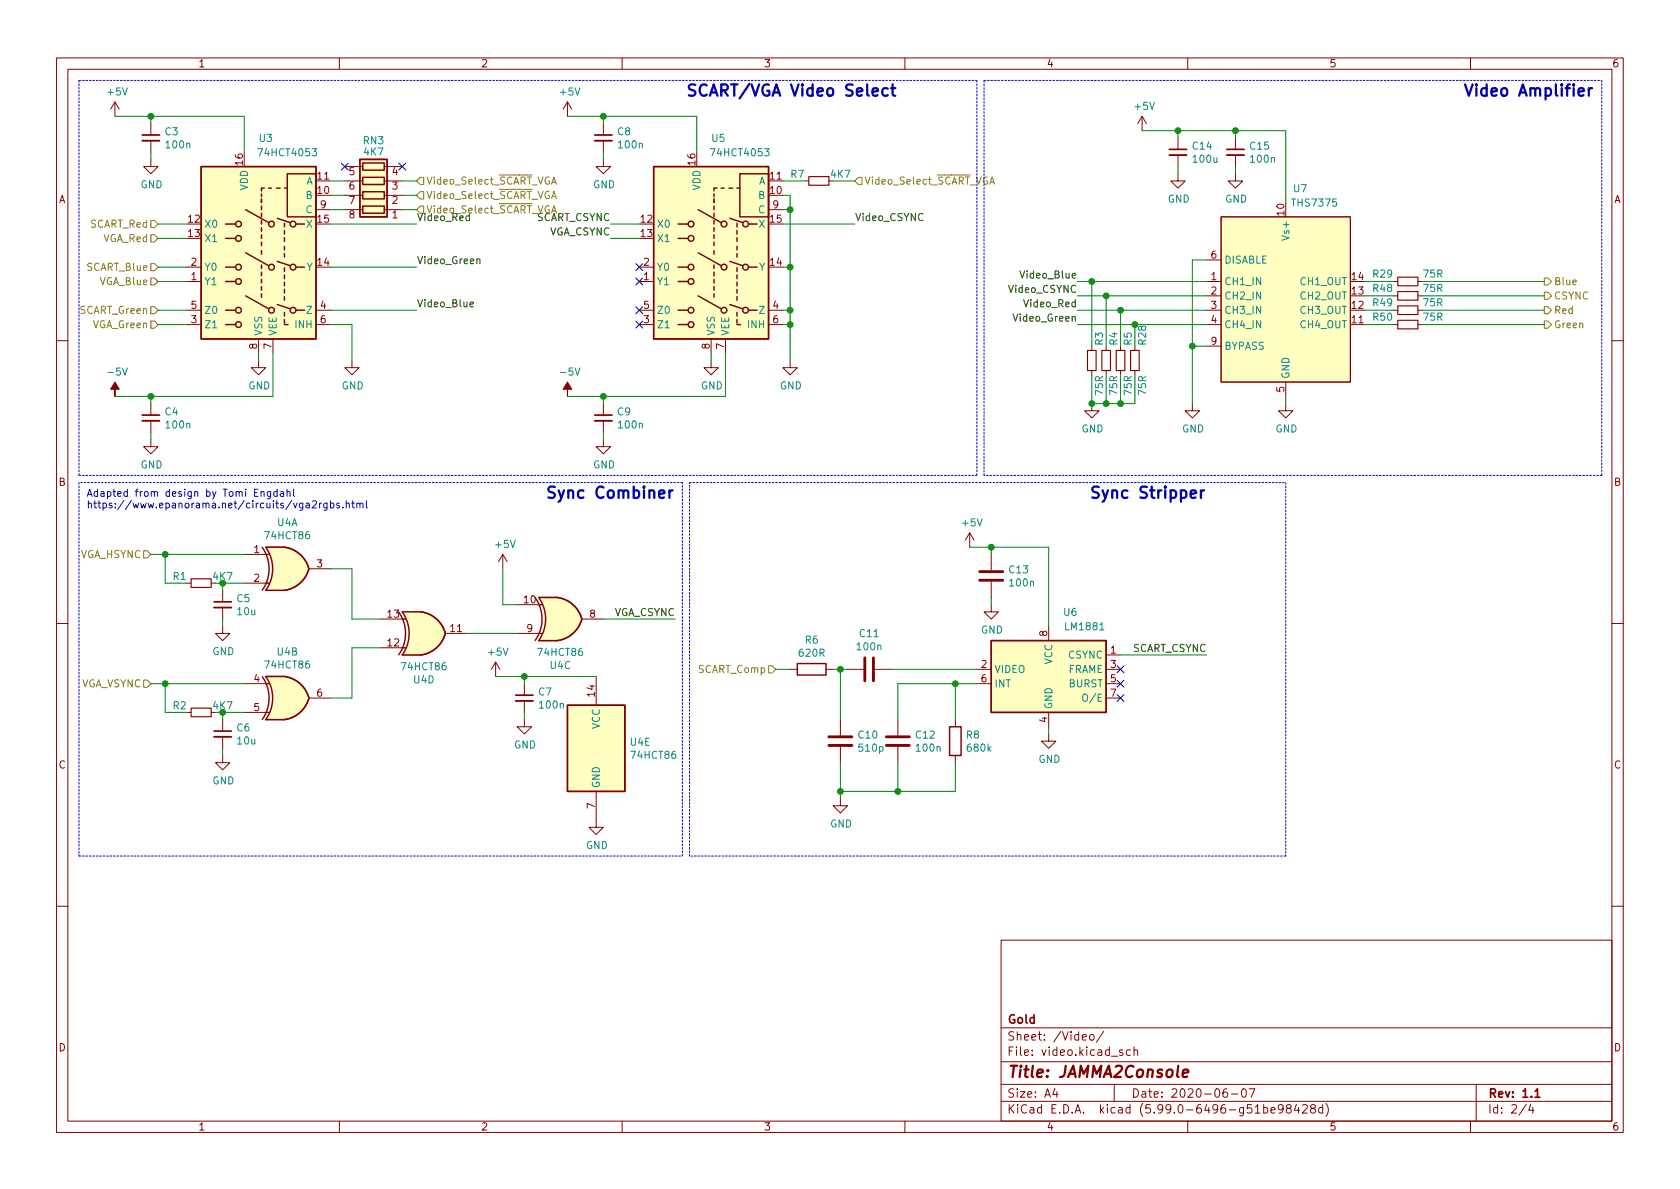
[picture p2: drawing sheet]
<svg xmlns="http://www.w3.org/2000/svg" width="297mm" height="210mm" viewBox="0 0 297 210" stroke-linecap="round" stroke-linejoin="round" font-family="sans-serif">
<g fill="none" stroke="#840000" stroke-width=".18">
<path d="M10 10.2h277v190.1h-277zM12 12.2h273v186.1h-273zM20.3 18l-.7 1.3M20.3 18v2.6M20.3 18l.8 1.3M60 10.2v2M100.3 18l-.7 1.3M100.3 18v2.6M100.3 18l.8 1.3M110 10.2v2M160 10.2v2M210 10.2v2"/>
<path d="M260 10.2v2M26.7 28.2v1.3h1.2l-1.2 1.2-1.3-1.2h1.3M26.7 21.8v2.1M26.7 24.9v2M55.9 32h2.5M55.9 37.1h2.5M61 32h3.1M61 37.1h3.1M61 34.5h3.1M61 29.5h3.1M67.9 32h3.2M67.9 37.1h3.2"/>
<path d="M67.9 34.5h3.2M67.9 29.5h3.2M106.7 28.2v1.3h1.2l-1.2 1.2-1.3-1.2h1.3M106.7 21.8v2.1M106.7 24.9v2M135.9 32h2.5M135.9 37.1h2.5M142.2 32h.8M201.9 20.6l-.7 1.2M201.9 20.6v2.5M201.9 20.6l.8 1.2M208.3 30.7v1.3h1.2l-1.2 1.3-1.3-1.3h1.3"/>
<path d="M208.3 24.4v2M208.3 27.4v2.1M215.9 38.3h22.9v29.3h-22.9zM218.4 30.7v1.3h1.3l-1.3 1.3-1.2-1.3h1.2M218.4 24.4v2M218.4 27.4v2.1M33 49.8h2.6M33 47.2h2.6M33 57.4h2.6M33 54.9h2.6M45.7 59.9v2.6M48.3 59.9v2.6"/>
<path d="M55.9 57.4h2.5M55.9 54.9h2.5M113 49.8h2.6M113 47.2h2.6M113 57.4h2.6M113 54.9h2.6M125.7 59.9v2.6M128.3 59.9v2.6M135.9 57.4h2.5M135.9 54.9h2.5M213.4 49.8h2.5M213.4 57.4h2.5"/>
<path d="M213.4 54.9h2.5M213.4 52.3h2.5M213.4 46h2.5M238.8 57.4h2.5M246.4 49.8h.7M246.4 57.4h.7M246.4 54.9h.7M246.4 52.3h.7M250.7 49.8h.8M250.7 57.4h.8M250.7 54.9h.8M250.7 52.3h.8"/>
<path d="M10 60.2h2M26.7 77.7v1.3h1.2l-1.2 1.3-1.3-1.3h1.3M26.7 71.4v2M26.7 74.4v2M45.7 63.7v1.3h1.3l-1.3 1.3-1.3-1.3h1.3M62.2 63.7v1.3h1.3l-1.3 1.3-1.2-1.3h1.2M106.7 77.7v1.3h1.2l-1.2 1.3-1.3-1.3h1.3M106.7 71.4v2M106.7 74.4v2M125.7 63.7v1.3h1.3l-1.3 1.3-1.2-1.3h1.2M139.7 63.7v1.3h1.3l-1.3 1.3-1.3-1.3h1.3M193 71.4v1.2h1.3l-1.3 1.3-1.2-1.3h1.2"/>
<path d="M193 61.2v.8M193 65.5v.8M195.6 61.2v.8M195.6 65.5v.8M198.1 61.2v.8M198.1 65.5v.8M200.7 61.2v.8M200.7 65.5v.8M210.8 71.4v1.2h1.3l-1.3 1.3-1.3-1.3h1.3M213.4 61.2h2.5M227.3 71.4v1.2h1.3l-1.3 1.3-1.2-1.3h1.2M227.3 67.6v2.5"/>
<path d="M285 60.2h2M43.2 98h4.4M88.9 98l-.8 1.3M88.9 98v2.6M88.9 98l.8 1.3M171.4 94.2l-.7 1.3M171.4 94.2v2.6M171.4 94.2l.8 1.3M175.3 98v2.8M10 110.2h2M33 103.1h.8M39.4 110.7v1.3h1.2l-1.2 1.3-1.3-1.3h1.3"/>
<path d="M39.4 104.4v2M39.4 107.4v2.1M43.2 103.1h4.4M54.6 100.6h3.8M67.3 109.5h4.5M67.3 114.5h4.5M78.7 112h3.8M87.6 117.1l-.7 1.3M87.6 117.1v2.5M87.6 117.1l.8 1.3M91.4 106.9h4.5M91.4 112h4.5"/>
<path d="M102.9 109.5h3.8M105.4 119.6v5.1M139.7 118.4h1.3M146 118.4h1.3M149.9 118.4h2.8M154.7 118.4h2.8M172.7 118.4h2.6M175.3 106.9v1.3h1.2l-1.2 1.3-1.3-1.3h1.3M175.3 102.9v2.8M185.4 110.7v2.6M195.6 115.8h2.5M195.6 118.4h2.5"/>
<path d="M285 110.2h2M33 126h.8M39.4 133.6v1.3h1.2l-1.2 1.2-1.3-1.2h1.3M39.4 127.2v2.1M39.4 130.3v2M43.2 126h4.4M43.2 120.9h4.4M54.6 123.4h3.8M92.7 127.2v1.3h1.3l-1.3 1.3-1.3-1.3h1.3M92.7 120.9v2M92.7 123.9v2.1M105.4 139.9v6.4h1.3l-1.3 1.3-1.3-1.3h1.3"/>
<path d="M148.6 127.2v2.8M148.6 132.1v2.8M158.7 127.2v2.8M158.7 132.1v2.8M168.9 127.2v1.3M168.9 133.6v1.3M172.7 120.9h2.6M185.4 129.8v1.3h1.3l-1.3 1.2-1.3-1.2h1.3M185.4 126v2.5M195.6 120.9h2.5M195.6 123.4h2.5M148.6 141.2v1.3h1.3l-1.3 1.3-1.3-1.3h1.3"/>
<path d="M10 160.2h2M177 166.3h108v32h-108zM285 160.2h2M60 198.3v2M110 198.3v2M160 198.3v2M177 194.8h108M177 191.8h108M177 187.8h108M177 181.8h108M186.5 192.5l-.4 1h1M186.9 193v1"/>
<path d="M191.4 183.4l.7-.1-.1-.3-.4-.1-.2 .2v.8h.6M192.7 183.1l.2-.2 .5 .2v.5l-.1 .3h-.4l-.2-.1zM195.1 182.4l-1.2 1.9M197 191.8v3M198.5 185.7l-.4-.1-.2 .2 .1 .3 .5 .1v.4h-.6M199.9 185.7l-.5-.1-.3 .3v.4l.2 .3h.6M200.5 185.8l.2-.2 .4 .1v.9M200.5 185.1v1.5M210 198.3v2M216.9 192.5a.59 .59 0 0 0-.7 .7v.5l.2 .3h.4l.2-.1 .1-.5-.2-.2-.4-.1-.3 .3M217.7 193.5h1.2M219.7 192.6l.2-.1a.81 .81 0 0 1 .5 .7 .81 .81 0 0 1-.3 .8h-.1a.81 .81 0 0 1-.6-.6 .81 .81 0 0 1 .3-.8z"/>
<path d="M220.9 192.5h1l-.7 1.5M223.4 195.9l.5-.1 .2 .3v.4l-.1 .3h-.6M224.7 196.3l.7-.1v-.3l-.5-.1-.2 .2 .1 .8h.6M226.9 196l-.3 .3h-.3l-.3-.3 .1-.6 .5-.1 .2 .2a.99 .99 0 0 1-.4 1.3h-.3M227.7 196l-.3-.3 .1-.2 .2-.2 .4 .1 .2 .2-.1 .2-.6 .2-.2 .3 .1 .4 .2 .1h.4l.2-.3-.1-.4-.2-.1M229.2 195.3l-.3 1h.9M229.6 195.8v1M230.3 195.5l.6-.2 .2 .2v.3l-.9 1h.9M232 196l-.3-.3 .1-.2 .2-.2 .4 .1 .2 .2-.1 .2-.6 .2-.2 .3v.2l.3 .3h.4l.2-.3-.1-.4-.2-.1M233.9 195.9l-.5-.1-.3 .3v.4l.2 .3h.6M233.9 195.3v1.5M234.4 195.1a1.72 1.72 0 0 1 0 2.3"/>
<path d="M260 198.3v2M261 191.8v6.5M269.9 195.3l-1.3 1.9M270.6 195.3l-.3 1h.9M271 195.8v1"/>
</g>
<path d="M25.1 23.9h3.1M105.2 23.9h3M206.8 26.4h3M216.9 26.4h3.1M25.1 73.4h3.1M105.2 73.4h3M37.8 106.4h3.1M37.8 129.3h3.1M91.2 122.9h3M271.4 193l.4-.5v1.5M271.4 194h.9" fill="none" stroke="#840000" stroke-width=".3"/>
<path d="M209.1 189.8l1-.2-.1-.4-.1-.1-.6 .1-.2 1 .2 .3 .6-.1" fill="none" stroke="#840000" stroke-width=".4"/>
<g fill="#ffffc2" stroke="#ffffc2" stroke-width=".18">
<path d="M115.6 29.5h20.3v30.4h-20.3z"/>
<path d="M63.6 28.2h4.9v10.1h-4.9z"/>
<path d="M50.2 96.7a5.2 5.2 0 0 1 4.4 3.9l-5 1.3z"/>
<path d="M49.6 99.3l5 1.3a5.2 5.2 0 0 1-4.4 3.8z"/>
<path d="M47 104.4h3.2z"/>
<path d="M47 96.8h3.2z"/>
<path d="M47 96.8h3.2v7.6h-3.2a6.7 6.7 0 0 0 0-7.6z"/>
<path d="M50.2 119.6a5.2 5.2 0 0 1 4.4 3.8l-5 1.4z"/>
<path d="M49.6 122.1l5 1.4a5.2 5.2 0 0 1-4.4 3.8z"/>
<path d="M47 127.2h3.2z"/>
<path d="M47 119.6h3.2z"/>
<path d="M47 119.6h3.2v7.6h-3.2a6.7 6.7 0 0 0 0-7.6z"/>
<path d="M100.3 124.7h10.2v15.2h-10.2z"/>
<path d="M97.9 108.1l5 1.4a5.2 5.2 0 0 1-4.5 3.8z"/>
<path d="M98.4 105.6a5.2 5.2 0 0 1 4.5 3.8l-5 1.4z"/>
<path d="M95.2 105.7h3.2z"/>
<path d="M95.2 113.3h3.2z"/>
<path d="M95.2 105.7h3.2v7.6h-3.2a6.6 6.6 0 0 0 0-7.6z"/>
<path d="M73.7 110.7l5 1.3a5.2 5.2 0 0 1-4.4 3.8z"/>
<path d="M74.3 108.2a5.2 5.2 0 0 1 4.4 3.8l-5 1.3z"/>
<path d="M71.1 108.2h3.2z"/>
<path d="M71.1 115.8h3.2z"/>
<path d="M71.1 108.2h3.2v7.6h-3.2a6.6 6.6 0 0 0 0-7.6z"/>
<path d="M215.9 38.3h22.9v29.3h-22.9z"/>
<path d="M35.6 29.5h20.3v30.4h-20.3z"/>
<path d="M175.3 113.3h20.3v12.7h-20.3z"/>
</g>
<g fill="none" stroke="#840000" stroke-width=".25">
<path d="M35.6 29.5h20.3v30.4h-20.3zM39.9 39.6h1.8M43.4 37.1l4.1 2.3M46.2 34.3v.5M46.2 35.2v.6M46.2 36.4v.7M46.2 37.7v.6M46.2 39v.6M46.7 33.3h-.5v.5M47.5 33.3h.5M48.9 33.3h.6M49 38.6l2.3 .8"/>
<path d="M50.3 33.3h.5M50.3 39.5v.6M50.8 30.7h5.1v7.6h-5.1zM52.3 39.6h1.5M63.6 28.2h4.9v10.1h-4.9zM64.1 36.4h3.8v1.3h-3.8zM64.1 33.9h3.8v1.3h-3.8zM64.1 31.4h3.8v1.2h-3.8zM64.1 28.8h3.8v1.3h-3.8zM115.6 29.5h20.3v30.4h-20.3zM119.9 39.6h1.8M123.4 37.1l4.1 2.3"/>
<path d="M126.2 34.3v.5M126.2 35.2v.6M126.2 36.4v.7M126.2 37.7v.6M126.2 39v.6M126.7 33.3h-.5v.5M127.5 33.3h.5M128.9 33.3h.6M129 38.6l2.3 .8M130.3 39.5v.6M130.3 33.3h.5M130.8 30.7h5.1v7.6h-5.1z"/>
<path d="M132.3 39.6h1.6M39.9 54.9h1.8M39.9 47.2h1.8M39.9 57.4h1.8M39.9 49.8h1.8M39.9 42.2h1.8M43.4 52.3l4.1 2.3M43.4 44.7l4.1 2.3M46.2 40.3v.6M46.2 41.5v.7M46.2 42.8v.6M46.2 44.3v.7"/>
<path d="M46.2 46.9v.6M46.2 48.1v.7M46.2 49.4v.6M46.2 50.7v.6M46.2 51.9v.7M49 53.8l2.3 .8M49 46.2l2.3 .8M50.3 57.4h.6M50.3 40.8v.6M50.3 42v.7M50.3 43.6v.6M50.3 44.8v.7"/>
<path d="M50.3 47.4v.6M50.3 48.6v.7M50.3 49.9v.6M50.3 51.2v.6M50.3 52.4v.7M50.3 55.2v.7M50.3 56.5v.6M52.3 54.9h1.5M52.3 47.2h1.5M119.9 54.9h1.8M119.9 47.2h1.8M119.9 57.4h1.8"/>
<path d="M119.9 49.8h1.8M119.9 42.2h1.8M123.4 52.3l4.1 2.3M123.4 44.7l4.1 2.3M126.2 40.3v.6M126.2 41.5v.7M126.2 42.8v.6M126.2 44.3v.7M126.2 46.9v.6M126.2 48.1v.7M126.2 49.4v.6M126.2 50.7v.6"/>
<path d="M126.2 51.9v.7M129 53.8l2.3 .8M129 46.2l2.3 .8M130.3 57.4h.6M130.3 40.8v.6M130.3 42v.7M130.3 43.6v.6M130.3 44.8v.7M130.3 47.4v.6M130.3 48.6v.7M130.3 49.9v.6M130.3 51.2v.6"/>
<path d="M130.3 52.4v.7M130.3 55.2v.7M130.3 56.5v.6M132.3 54.9h1.6M132.3 47.2h1.6M46.4 96.8a6.6 6.6 0 0 1 0 7.6M47 96.8l3.2-.1a5.2 5.2 0 0 1 4.4 3.9M47 96.8a6.6 6.6 0 0 1 0 7.6M46.4 119.7a6.6 6.6 0 0 1 0 7.5M47 119.6h3.2a5.2 5.2 0 0 1 4.4 3.8M47 119.7a6.6 6.6 0 0 1 0 7.5M54.6 100.6a5.2 5.2 0 0 1-4.4 3.8h-3.2"/>
<path d="M70.5 108.2a6.6 6.6 0 0 1 0 7.6M71.1 108.2h3.2M71.1 115.8h3.2M71.1 108.2a6.6 6.6 0 0 1 0 7.6M74.3 108.2a5.2 5.2 0 0 1 4.4 3.8 5.2 5.2 0 0 1-4.4 3.8M94.6 105.7a6.6 6.6 0 0 1 0 7.5M95.2 105.7l3.2-.1a5.2 5.2 0 0 1 4.5 3.8M95.3 105.7a6.6 6.6 0 0 1 0 7.5M102.9 109.5a5.2 5.2 0 0 1-4.5 3.8h-3.2M141 117.3h5v2.1h-5zM175.3 113.3h20.3v12.7h-20.3zM54.6 123.5a5.2 5.2 0 0 1-4.4 3.8l-3.2-.1"/>
<path d="M100.3 124.7h10.2v15.2h-10.2zM167.9 128.5h2v5.1h-2z"/>
<circle cx="42.2" cy="39.6" r=".51"/>
<circle cx="48" cy="39.6" r=".51"/>
<circle cx="51.8" cy="39.6" r=".51"/>
<circle cx="122.2" cy="39.6" r=".51"/>
<circle cx="128" cy="39.6" r=".51"/>
<circle cx="131.8" cy="39.6" r=".51"/>
<circle cx="42.2" cy="49.8" r=".51"/>
<circle cx="42.2" cy="42.2" r=".51"/>
<circle cx="42.2" cy="57.4" r=".51"/>
<circle cx="42.2" cy="54.9" r=".51"/>
<circle cx="42.2" cy="47.2" r=".51"/>
<circle cx="48" cy="54.9" r=".51"/>
<circle cx="48" cy="47.2" r=".51"/>
<circle cx="51.8" cy="54.9" r=".51"/>
<circle cx="51.8" cy="47.2" r=".51"/>
<circle cx="122.2" cy="49.8" r=".51"/>
<circle cx="122.2" cy="57.4" r=".51"/>
<circle cx="122.2" cy="42.2" r=".51"/>
<circle cx="122.2" cy="54.9" r=".51"/>
<circle cx="122.2" cy="47.2" r=".51"/>
<circle cx="128" cy="47.2" r=".51"/>
<circle cx="128" cy="54.9" r=".51"/>
<circle cx="131.8" cy="47.2" r=".51"/>
<circle cx="131.8" cy="54.9" r=".51"/>
</g>
<path d="M25.1 24.9h3.1M105.2 24.9h3M206.8 27.4h3M216.9 27.4h3.1M25.1 74.4h3.1M105.2 74.4h3M37.8 107.4h3.1M37.8 130.3h3.1M91.2 123.9h3" fill="none" stroke="#840000" stroke-width=".33"/>
<g fill="#840000" stroke="#840000" stroke-width=".18">
<path d="M100.3 67.6l.8 1.2h-.8v1.3v-1.3h-.7z"/>
<path d="M20.3 67.6l.8 1.2h-.8v1.3v-1.3h-.7z"/>
</g>
<path d="M143 31.2h3.6v1.6h-3.6zM247.1 54.1h3.6v1.5h-3.6zM247.1 56.6h3.6v1.6h-3.6zM247.1 49h3.6v1.5h-3.6zM247.1 51.6h3.6v1.5h-3.6zM192.3 62h1.5v3.5h-1.5zM194.8 62h1.5v3.5h-1.5zM197.4 62h1.5v3.5h-1.5zM199.9 62h1.5v3.5h-1.5zM33.8 102.4h3.5v1.5h-3.5zM33.8 125.2h3.5v1.5h-3.5z" fill="none" stroke="#840000" stroke-width=".2"/>
<path d="M152.9 116.3v4.1M154.4 116.3v4.1M173.2 102.6h4.1M173.2 101.1h4.1M146.6 131.8h4M146.6 130.3h4M156.7 131.8h4.1M156.7 130.3h4.1" fill="none" stroke="#840000" stroke-width=".51"/>
<path d="M191.5 122.9l.2-.2a.43 .43 0 0 1 .6 .5v.4a.42 .42 0 0 1-.4 .4 .42 .42 0 0 1-.5-.4z" fill="none" stroke="#008484" stroke-width=".18"/>
<g fill="none" stroke="#848400" stroke-width=".18">
<path d="M26.7 39h.6l.6 .6-.6 .7h-.6zM74.3 31.4h.6v1.2h-.6l-.6-.6zM74.3 36.4h.6v1.3h-.6l-.6-.6zM74.3 33.9h.6v1.3h-.6l-.6-.7zM151.8 31.4h.6v1.2h-.6l-.7-.6zM26.7 49.1h.6l.6 .7-.6 .6h-.6zM26.7 56.8h.6l.6 .6-.6 .6h-.6zM26.7 46.6h.6l.6 .6-.6 .7h-.6zM26.7 54.2h.6l.6 .7-.6 .6h-.6zM26.7 41.5h.6l.6 .7-.6 .6h-.6zM273 51.7h.7l.6 .6-.6 .7h-.7zM273 49.1h.7l.6 .7-.6 .6h-.7z"/>
<path d="M273 56.8h.7l.6 .6-.6 .6h-.7zM273 54.2h.7l.6 .7-.6 .6h-.7zM25.4 97.4h.6l.7 .6-.7 .7h-.6zM135.9 117.7h.6l.7 .7-.7 .6h-.6zM25.4 120.3h.6l.7 .6-.7 .6h-.6z"/>
</g>
<path d="M83 38.2h-.4l-.2 .2 .1 .6h.5M83 37.7v1.3M83.1 53.8l.6-.1v-.2l-.4-.1-.2 .2 .1 .6h.5M84.3 45.9l.2-.1 .3 .1 .1 .7" fill="none" stroke="#000" stroke-width=".18"/>
<path d="M122.9 15l-.7-.1a.49 .49 0 0 0-.4 .5 .49 .49 0 0 0 .4 .5 .73 .73 0 0 1 .7 .5 .51 .51 0 0 1-.3 .5l-.8-.1M125 15.1a.81 .81 0 0 0-1 0 .81 .81 0 0 0-.3 1 .75 .75 0 0 0 .4 .7 .75 .75 0 0 0 .9-.1M259 14.9l.7 2 .7-2M98.1 86.1l-.8-.1a.49 .49 0 0 0-.4 .5 .49 .49 0 0 0 .4 .5 .73 .73 0 0 1 .8 .5 .51 .51 0 0 1-.4 .5h-.7M194.3 86.1l-.8-.1a.49 .49 0 0 0-.4 .5 .49 .49 0 0 0 .4 .5 .73 .73 0 0 1 .8 .5 .51 .51 0 0 1-.4 .5h-.8" fill="none" stroke="#0000c2" stroke-width=".4"/>
<g fill="none" stroke="#0000c2" stroke-width=".18">
<path d="M46.2 87l.1-.1 .3 .1 .1 .8M46.2 86.9v.9M47.9 86.9v1.1l-.3 .2-.3-.1M47.9 87l-.4-.1-.3 .3 .2 .5h.5M49 87l-.4-.1-.2 .3 .1 .5h.5M49 86.5v1.3M49.6 87h.5l.1 .8M50.2 87.2l-.5 .1-.2 .2 .2 .3 .5-.1M50.8 87l.1-.1 .3 .1 .1 .8M50.8 86.5v1.3M51.9 86.5v1.1l.2 .2M55.2 88.7l.5-.2 .3 .4-.8 .9h.8"/>
<path d="M56.5 89v.8M56.9 89l-.4 .2M57.8 89v1l-.2 .2h-.3M57.8 89h-.3l-.3 .2 .1 .6h.5M58.4 89h.4l.2 .2-.1 .6h-.5M58.4 88.5v1.3M60 89h-.3l-.2 .2 .1 .1 .4 .2v.3h-.5M60.6 89.7v.1M61.2 89.1l.2-.1h.3l.1 .8M61.2 88.5v1.3M62.2 89h.5M62.4 88.5v1.1l.3 .2"/>
<path d="M63.1 89.1l.2-.1h.3v.8M63.1 89v.8M63.6 89.2l.2-.2h.3l.1 .8M64.8 88.5v1.1l.2 .2"/>
</g>
<g fill="none" stroke="#0000c2" stroke-width=".18" stroke-dasharray=".3 .3">
<path d="M14 14.2h158.7M14 14.2v69.9M172.7 14.2v69.9M174 14.2h109.2M283.2 14.2v69.9M14 84.1h158.7M14 85.3v66.1M120.6 85.3h-106.6M121.9 85.3h105.4M174 84.1v-69.9M227.3 85.3v66.1M283.2 84.1h-109.2"/>
<path d="M14 151.4h106.6M120.6 151.4v-66.1M121.9 151.4v-66.1M227.3 151.4h-105.4"/>
</g>
<g fill="none" stroke="#008400" stroke-width=".18">
<path d="M20.3 20.6h22.9v6.3M26.7 20.6v1.2M26.7 26.9v1.3M27.9 39.6h5.1M58.4 39.6h15.3M58.4 32h2.6M58.4 37.1h2.6M58.4 34.5h2.6M71.1 32h2.6M71.1 37.1h2.6M71.1 34.5h2.6M100.3 20.6h22.9v6.3"/>
<path d="M106.7 20.6v1.2M106.7 26.9v1.3M107.9 39.6h5.1M138.4 34.5h1.3v29.2M138.4 39.6h12.7M138.4 32h3.8M138.4 37.1h1.3M147.3 32h3.8M201.9 23.1h25.4v12.7M208.3 23.1v1.3M208.3 29.5v1.2M218.4 23.1v1.3"/>
<path d="M218.4 29.5v1.2M27.9 57.4h5.1M27.9 54.9h5.1M27.9 49.8h5.1M27.9 47.2h5.1M27.9 42.2h5.1M58.4 57.4h3.8v6.3M58.4 54.9h15.3M58.4 47.2h15.3M107.9 42.2h5.1M138.4 57.4h1.3M138.4 54.9h1.3"/>
<path d="M138.4 47.2h1.3M190.5 57.4h22.9M190.5 54.9h22.9M190.5 52.3h22.9M190.5 49.8h22.9M193 49.8v11.4M195.6 52.3v8.9M198.1 54.9v6.3M200.7 57.4v3.8M213.4 46h-2.6v25.4M241.3 57.4h5.1M241.3 54.9h5.1"/>
<path d="M241.3 52.3h5.1M241.3 49.8h5.1M251.5 57.4h21.5M251.5 54.9h21.5M251.5 52.3h21.5M251.5 49.8h21.5M26.7 70.1v1.3M26.7 76.4v1.3M45.7 62.5v1.2M48.3 62.5v7.6h-28M106.7 70.1v1.3M106.7 76.4v1.3"/>
<path d="M125.7 62.5v1.2M128.3 62.5v7.6h-28M193 66.3v5.1h7.7v-5.1M195.6 66.3v5.1M198.1 66.3v5.1M210.8 61.2h2.6M227.3 70.1v1.3M26.7 98h16.5M29.2 98v5.1h3.8M171.4 96.8h14v13.9M175.3 96.8v1.2M39.4 109.5v1.2"/>
<path d="M43.2 103.1h-3.8v1.3M58.4 100.6h3.8v8.9h5.1M67.3 114.5h-5.1v8.9h-3.8M82.5 112h8.9M87.6 119.6h17.8M88.9 100.6v6.3h2.5M92.7 119.6v1.3M106.7 109.5h12.7M137.2 118.4h2.5M147.3 118.4h2.6M148.6 118.4v8.8M157.5 118.4h15.2"/>
<path d="M175.3 105.7v1.2M198.1 115.8h15.3M26.7 120.9h16.5M29.2 120.9v5.1h3.8M39.4 132.3v1.3M43.2 126h-3.8v1.2M92.7 126v1.2M148.6 134.9v6.3M158.7 134.9v5M168.9 134.9v5h-20.3M168.9 120.9v6.3M172.7 120.9h-14v6.3"/>
<path d="M185.4 128.5v1.3"/>
</g>
<g fill="none" stroke="#000084" stroke-width=".18">
<path d="M60.4 28.8l1.2 1.3M61.6 28.8l-1.2 1.3M70.5 28.8l1.2 1.3M71.7 28.8l-1.2 1.3M112.4 56.8l1.2 1.2M112.4 54.2l1.2 1.3M112.4 46.6l1.2 1.2M112.4 49.2l1.2 1.2M113.6 56.8l-1.2 1.2M113.6 54.2l-1.2 1.3M113.6 46.6l-1.2 1.2M113.6 49.2l-1.2 1.2"/>
<path d="M197.5 117.7l1.2 1.3M198.7 117.7l-1.2 1.3M197.5 120.3l1.2 1.2M197.5 122.8l1.2 1.2M198.7 120.3l-1.2 1.2M198.7 122.8l-1.2 1.2"/>
</g>
<g fill="#008400" stroke="#008400" stroke-width=".18">
<circle cx="29.2" cy="120.9" r=".51"/>
<circle cx="39.4" cy="103.1" r=".51"/>
<circle cx="29.2" cy="98" r=".51"/>
<circle cx="39.4" cy="126" r=".51"/>
<circle cx="139.7" cy="47.2" r=".51"/>
<circle cx="139.7" cy="54.9" r=".51"/>
<circle cx="139.7" cy="57.4" r=".51"/>
<circle cx="148.6" cy="139.9" r=".51"/>
<circle cx="158.8" cy="139.9" r=".51"/>
<circle cx="148.6" cy="118.4" r=".51"/>
<circle cx="26.7" cy="20.6" r=".51"/>
<circle cx="26.7" cy="70.1" r=".51"/>
<circle cx="92.7" cy="119.6" r=".51"/>
<circle cx="106.7" cy="20.6" r=".51"/>
<circle cx="106.7" cy="70.1" r=".51"/>
<circle cx="139.7" cy="37.1" r=".51"/>
<circle cx="195.6" cy="52.3" r=".51"/>
<circle cx="198.1" cy="54.9" r=".51"/>
<circle cx="200.7" cy="57.4" r=".51"/>
<circle cx="193" cy="71.4" r=".51"/>
<circle cx="168.9" cy="120.9" r=".51"/>
<circle cx="175.3" cy="96.8" r=".51"/>
<circle cx="195.6" cy="71.4" r=".51"/>
<circle cx="198.1" cy="71.4" r=".51"/>
<circle cx="193" cy="49.8" r=".51"/>
<circle cx="218.4" cy="23.1" r=".51"/>
<circle cx="208.3" cy="23.1" r=".51"/>
<circle cx="210.8" cy="61.2" r=".51"/>
</g>
<g font-size="2.8" fill="#0000c2">
<text x="124.9" y="17">SCART/VGA Video Select</text>
<text x="261.4" y="17">Video Amplifier</text>
<text x="98.9" y="88.1">Sync Combiner</text>
<text x="195.2" y="88.1">Sync Stripper</text>
</g>
<text font-size="2.8" fill="#840000" x="178" y="190.6">Title: JAMMA2Console</text>
<g font-size="2.1" fill="#840000">
<text x="178" y="184">Sheet: /Video/</text>
<text x="178" y="181">Gold</text>
<text x="178" y="186.7">File: video.kicad_sch</text>
<text x="178" y="196.9">KiCad E.D.A. kicad (5.99.0-6496-g51be98428d)</text>
<text x="178" y="194.1">Size: A4</text>
<text x="200" y="194.1">Date: 2020-06-07</text>
<text x="263" y="194.1">Rev: 1.1</text>
<text x="263" y="196.9">Id: 2/4</text>
</g>
<g font-size="1.8" fill="#840000">
<text x="35" y="11.9">1</text>
<text x="85" y="11.9">2</text>
<text x="135" y="11.9">3</text>
<text x="185" y="11.9">4</text>
<text x="235" y="11.9">5</text>
<text x="285" y="11.9">6</text>
<text x="42.9" y="29.2" transform="rotate(-90 42.9 29.2)">16</text>
<text x="122.9" y="29.2" transform="rotate(-90 122.9 29.2)">16</text>
<text x="10.3" y="35.9">A</text>
<text x="56.2" y="34.3">10</text>
<text x="56.2" y="31.7">11</text>
<text x="61.7" y="31">5</text>
<text x="61.7" y="33.5">6</text>
<text x="69.4" y="33.5">3</text>
<text x="69.4" y="31">4</text>
<text x="136.2" y="34.3">10</text>
<text x="136.2" y="31.7">11</text>
<text x="285.3" y="35.9">A</text>
<text x="33.3" y="39.4">12</text>
<text x="33.3" y="41.9">13</text>
<text x="56.2" y="39.4">15</text>
<text x="56.7" y="36.8">9</text>
<text x="61.7" y="36.1">7</text>
<text x="61.7" y="38.6">8</text>
<text x="69.4" y="38.6">1</text>
<text x="69.4" y="36.1">2</text>
<text x="113.3" y="39.4">12</text>
<text x="113.3" y="41.9">13</text>
<text x="136.2" y="39.4">15</text>
<text x="136.7" y="36.8">9</text>
<text x="227.1" y="38.1" transform="rotate(-90 227.1 38.1)">10</text>
<text x="33.8" y="47">2</text>
<text x="56.2" y="47">14</text>
<text x="113.8" y="47">2</text>
<text x="136.2" y="47">14</text>
<text x="214.1" y="45.7">6</text>
<text x="33.8" y="49.5">1</text>
<text x="113.8" y="49.5">1</text>
<text x="214.1" y="49.5">1</text>
<text x="214.1" y="52.1">2</text>
<text x="239" y="52.1">13</text>
<text x="239" y="49.5">14</text>
<text x="33.8" y="57.1">3</text>
<text x="33.8" y="54.6">5</text>
<text x="56.7" y="54.6">4</text>
<text x="56.7" y="57.1">6</text>
<text x="113.8" y="57.1">3</text>
<text x="113.8" y="54.6">5</text>
<text x="136.7" y="54.6">4</text>
<text x="136.7" y="57.1">6</text>
<text x="214.1" y="54.6">3</text>
<text x="214.1" y="57.1">4</text>
<text x="239" y="57.1">11</text>
<text x="239" y="54.6">12</text>
<text x="45.5" y="61.7" transform="rotate(-90 45.5 61.7)">8</text>
<text x="48" y="61.7" transform="rotate(-90 48 61.7)">7</text>
<text x="125.5" y="61.7" transform="rotate(-90 125.5 61.7)">8</text>
<text x="128" y="61.7" transform="rotate(-90 128 61.7)">7</text>
<text x="214.1" y="61">9</text>
<text x="227.1" y="69.3" transform="rotate(-90 227.1 69.3)">5</text>
<text x="10.3" y="85.9">B</text>
<text x="285.3" y="85.9">B</text>
<text x="44.9" y="97.8">1</text>
<text x="56" y="100.3">3</text>
<text x="44.9" y="102.9">2</text>
<text x="92.7" y="106.7">10</text>
<text x="68.5" y="109.2">13</text>
<text x="79.7" y="111.8">11</text>
<text x="93.2" y="111.8">9</text>
<text x="104.3" y="109.2">8</text>
<text x="185.2" y="112.5" transform="rotate(-90 185.2 112.5)">8</text>
<text x="68.5" y="114.3">12</text>
<text x="173.5" y="118.1">2</text>
<text x="196.4" y="115.6">1</text>
<text x="196.4" y="118.1">3</text>
<text x="44.9" y="120.6">4</text>
<text x="44.9" y="125.7">5</text>
<text x="56" y="123.2">6</text>
<text x="105.2" y="123.2" transform="rotate(-90 105.2 123.2)">14</text>
<text x="173.5" y="120.6">6</text>
<text x="196.4" y="120.6">5</text>
<text x="196.4" y="123.2">7</text>
<text x="185.2" y="127.7" transform="rotate(-90 185.2 127.7)">4</text>
<text x="10.3" y="135.9">C</text>
<text x="285.3" y="135.9">C</text>
<text x="105.2" y="143" transform="rotate(-90 105.2 143)">7</text>
<text x="10.3" y="185.9">D</text>
<text x="285.3" y="185.9">D</text>
<text x="35" y="199.9">1</text>
<text x="85" y="199.9">2</text>
<text x="135" y="199.9">3</text>
<text x="185" y="199.9">4</text>
<text x="235" y="199.9">5</text>
<text x="285" y="199.9">6</text>
</g>
<g font-size="1.8" fill="#008484">
<text x="19.1" y="16.9">+5V</text>
<text x="99.1" y="16.9">+5V</text>
<text x="29.2" y="23.9">C3</text>
<text x="109.2" y="23.9">C8</text>
<text x="200.7" y="19.4">+5V</text>
<text x="29.5" y="26.2">100n</text>
<text x="45.9" y="25.1">U3</text>
<text x="46" y="27.6">74HCT4053</text>
<text x="64.3" y="25.5">RN3</text>
<text x="64.4" y="27.5">4K7</text>
<text x="109.5" y="26.2">100n</text>
<text x="125.9" y="25.1">U5</text>
<text x="126" y="27.6">74HCT4053</text>
<text x="210.9" y="26.5">C14</text>
<text x="211.1" y="28.8">100u</text>
<text x="221.1" y="26.5">C15</text>
<text x="221.2" y="28.8">100n</text>
<text x="24.8" y="33.3">GND</text>
<text x="43.8" y="33.7" transform="rotate(-90 43.8 33.7)">VDD</text>
<text x="54.1" y="35.2">B</text>
<text x="54.1" y="32.6">A</text>
<text x="104.8" y="33.3">GND</text>
<text x="123.8" y="33.7" transform="rotate(-90 123.8 33.7)">VDD</text>
<text x="134.1" y="35.2">B</text>
<text x="134.1" y="32.6">A</text>
<text x="139.8" y="31.4">R7</text>
<text x="147" y="31.4">4K7</text>
<text x="206.4" y="35.8">GND</text>
<text x="216.6" y="35.8">GND</text>
<text x="228.7" y="34">U7</text>
<text x="36.1" y="40.3">X0</text>
<text x="54.1" y="37.7">C</text>
<text x="54.2" y="40.3">X</text>
<text x="116.1" y="40.3">X0</text>
<text x="134.1" y="37.7">C</text>
<text x="134.2" y="40.3">X</text>
<text x="228.7" y="36.5">THS7375</text>
<text x="36.1" y="42.8">X1</text>
<text x="36.1" y="47.9">Y0</text>
<text x="54.2" y="47.9">Y</text>
<text x="116.1" y="42.8">X1</text>
<text x="116.1" y="47.9">Y0</text>
<text x="134.2" y="47.9">Y</text>
<text x="216.4" y="46.6">DISABLE</text>
<text x="228" y="42.1" transform="rotate(-90 228 42.1)">Vs+</text>
<text x="36.1" y="50.4">Y1</text>
<text x="116.1" y="50.4">Y1</text>
<text x="216.4" y="50.4">CH1_IN</text>
<text x="216.4" y="53">CH2_IN</text>
<text x="230" y="53">CH2_OUT</text>
<text x="230" y="50.4">CH1_OUT</text>
<text x="242.8" y="49.1">R29</text>
<text x="242.8" y="51.6">R48</text>
<text x="251.7" y="49.1">75R</text>
<text x="251.7" y="51.6">75R</text>
<text x="36.1" y="58">Z1</text>
<text x="36.1" y="55.5">Z0</text>
<text x="46.4" y="59.4" transform="rotate(-90 46.4 59.4)">VSS</text>
<text x="48.9" y="59.4" transform="rotate(-90 48.9 59.4)">VEE</text>
<text x="52.3" y="58">INH</text>
<text x="54.3" y="55.5">Z</text>
<text x="116.1" y="58">Z1</text>
<text x="116.1" y="55.5">Z0</text>
<text x="126.4" y="59.4" transform="rotate(-90 126.4 59.4)">VSS</text>
<text x="128.9" y="59.4" transform="rotate(-90 128.9 59.4)">VEE</text>
<text x="132.3" y="58">INH</text>
<text x="134.3" y="55.5">Z</text>
<text x="216.4" y="55.5">CH3_IN</text>
<text x="216.4" y="58">CH4_IN</text>
<text x="230" y="58">CH4_OUT</text>
<text x="230" y="55.5">CH3_OUT</text>
<text x="242.8" y="54.2">R49</text>
<text x="242.8" y="56.7">R50</text>
<text x="251.7" y="54.2">75R</text>
<text x="251.7" y="56.7">75R</text>
<text x="195" y="61" transform="rotate(-90 195 61)">R3</text>
<text x="197.6" y="61" transform="rotate(-90 197.6 61)">R4</text>
<text x="200.1" y="61" transform="rotate(-90 200.1 61)">R5</text>
<text x="202.6" y="60.9" transform="rotate(-90 202.6 60.9)">R28</text>
<text x="216.4" y="61.8">BYPASS</text>
<text x="19.3" y="66.4">-5V</text>
<text x="43.9" y="68.8">GND</text>
<text x="60.4" y="68.8">GND</text>
<text x="99.3" y="66.4">-5V</text>
<text x="123.9" y="68.8">GND</text>
<text x="137.9" y="68.8">GND</text>
<text x="195" y="69.8" transform="rotate(-90 195 69.8)">75R</text>
<text x="197.6" y="69.8" transform="rotate(-90 197.6 69.8)">75R</text>
<text x="200.1" y="69.8" transform="rotate(-90 200.1 69.8)">75R</text>
<text x="202.6" y="69.8" transform="rotate(-90 202.6 69.8)">75R</text>
<text x="228" y="67.1" transform="rotate(-90 228 67.1)">GND</text>
<text x="29.2" y="73.4">C4</text>
<text x="29.5" y="75.8">100n</text>
<text x="109.2" y="73.4">C9</text>
<text x="109.5" y="75.8">100n</text>
<text x="191.2" y="76.5">GND</text>
<text x="209" y="76.5">GND</text>
<text x="225.5" y="76.5">GND</text>
<text x="24.8" y="82.8">GND</text>
<text x="104.8" y="82.8">GND</text>
<text x="47" y="95.3">74HCT86</text>
<text x="49" y="93">U4A</text>
<text x="170.2" y="93.1">+5V</text>
<text x="87.7" y="96.9">+5V</text>
<text x="178.5" y="101.4">C13</text>
<text x="30.6" y="102.6">R1</text>
<text x="41.9" y="106.5">C5</text>
<text x="178.6" y="103.7">100n</text>
<text x="42" y="108.8">10u</text>
<text x="142.4" y="113.8">R6</text>
<text x="152" y="112.7">C11</text>
<text x="173.4" y="112">GND</text>
<text x="188.1" y="108.9">U6</text>
<text x="188.5" y="111.4">LM1881</text>
<text x="37.5" y="115.8">GND</text>
<text x="47" y="118.2">74HCT86</text>
<text x="49" y="115.9">U4B</text>
<text x="71.1" y="118.5">74HCT86</text>
<text x="86.4" y="115.9">+5V</text>
<text x="95.3" y="116">74HCT86</text>
<text x="97.3" y="118.3">U4C</text>
<text x="141.4" y="116.1">620R</text>
<text x="151.7" y="115">100n</text>
<text x="175.8" y="119">VIDEO</text>
<text x="186.1" y="117.5" transform="rotate(-90 186.1 117.5)">VCC</text>
<text x="188.8" y="119">FRAME</text>
<text x="188.9" y="116.5">CSYNC</text>
<text x="30.6" y="125.4">R2</text>
<text x="73.2" y="120.8">U4D</text>
<text x="95.2" y="123">C7</text>
<text x="95.5" y="125.3">100n</text>
<text x="175.8" y="121.5">INT</text>
<text x="186.1" y="125.5" transform="rotate(-90 186.1 125.5)">GND</text>
<text x="189" y="121.5">BURST</text>
<text x="192" y="124.1">O/E</text>
<text x="41.9" y="129.3">C6</text>
<text x="42" y="131.6">10u</text>
<text x="106" y="129" transform="rotate(-90 106 129)">VCC</text>
<text x="111.5" y="131.9">U4E</text>
<text x="151.8" y="130.6">C10</text>
<text x="162" y="130.6">C12</text>
<text x="170.9" y="130.6">R8</text>
<text x="90.9" y="132.3">GND</text>
<text x="111.8" y="134.2">74HCT86</text>
<text x="152" y="132.9">510p</text>
<text x="162.1" y="132.9">100n</text>
<text x="171.1" y="132.9">680k</text>
<text x="183.6" y="134.9">GND</text>
<text x="37.5" y="138.7">GND</text>
<text x="106" y="139.4" transform="rotate(-90 106 139.4)">GND</text>
<text x="146.8" y="146.3">GND</text>
<text x="103.6" y="150.1">GND</text>
</g>
<g font-size="1.8" fill="#848400">
<text x="75.3" y="32.6">Video_Select_~SCART~_VGA</text>
<text x="75.3" y="35.2">Video_Select_~SCART~_VGA</text>
<text x="152.8" y="32.6">Video_Select_~SCART~_VGA</text>
<text x="15.9" y="40.3">SCART_Red</text>
<text x="75.3" y="37.7">Video_Select_~SCART~_VGA</text>
<text x="15.4" y="47.9">SCART_Blue</text>
<text x="18.1" y="42.8">VGA_Red</text>
<text x="17.6" y="50.4">VGA_Blue</text>
<text x="274.7" y="53">CSYNC</text>
<text x="274.7" y="50.4">Blue</text>
<text x="14.1" y="55.5">SCART_Green</text>
<text x="16.4" y="58">VGA_Green</text>
<text x="274.7" y="58">Green</text>
<text x="274.7" y="55.5">Red</text>
<text x="14" y="98.7">VGA_HSYNC</text>
<text x="123.4" y="119">SCART_Comp</text>
<text x="14.1" y="121.5">VGA_VSYNC</text>
</g>
<g font-size="1.8">
<text x="73.7" y="39.1">Video_Red</text>
<text x="94.7" y="39.1">SCART_CSYNC</text>
<text x="96.9" y="41.6">VGA_CSYNC</text>
<text x="151.1" y="39.1">Video_CSYNC</text>
<text x="73.7" y="46.7">Video_Green</text>
<text x="178.5" y="51.8">Video_CSYNC</text>
<text x="180.9" y="49.2">Video_Blue</text>
<text x="73.7" y="54.3">Video_Blue</text>
<text x="179.6" y="56.9">Video_Green</text>
<text x="181.4" y="54.3">Video_Red</text>
<text x="108.4" y="108.9">VGA_CSYNC</text>
<text x="200.1" y="115.3">SCART_CSYNC</text>
</g>
<g font-size="1.8" fill="#0000c2">
<text x="15.2" y="87.8">Adapted from design by Tomi Engdahl</text>
<text x="15.2" y="89.9">https://www.epanorama.net/circuits/vga2rgbs.html</text>
</g>
<g font-size="1.8" fill="#008400">
<text x="37.7" y="102.6">4K7</text>
<text x="37.7" y="125.4">4K7</text>
</g>
</svg>
